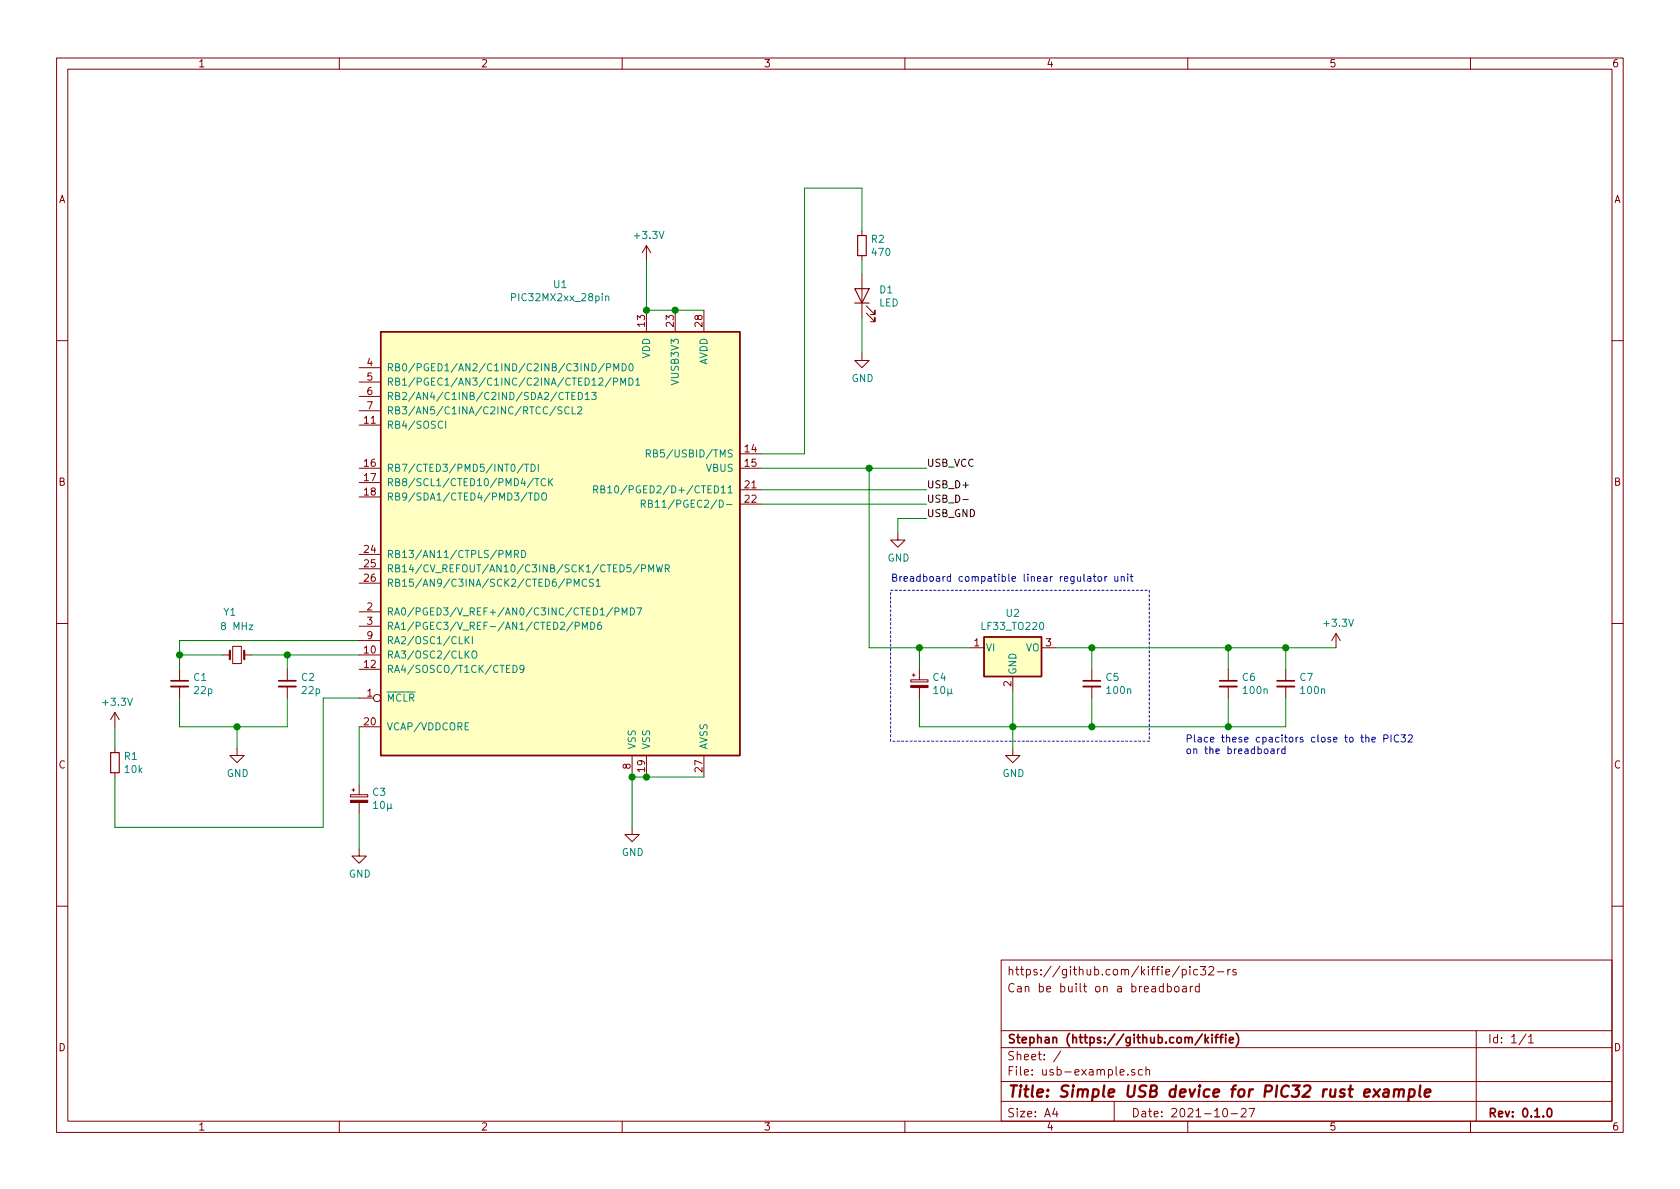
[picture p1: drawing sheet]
<svg xmlns="http://www.w3.org/2000/svg" width="297mm" height="210mm" viewBox="0 0 297 210" stroke-linecap="round" stroke-linejoin="round" font-family="sans-serif">
<g fill="none" stroke="#840000" stroke-width=".18">
<path d="M10 10.3h277v189.9h-277zM12 12.2h273v186.1h-273zM60 10.3v1.9M110 10.3v1.9M160 10.3v1.9M210 10.3v1.9M260 10.3v1.9M114.3 43.4l-.8 1.3M114.3 43.4v2.6M114.3 54.9v3.8M114.3 43.4l.8 1.3M119.4 54.9v3.8"/>
<path d="M124.5 54.9v3.8M152.4 40.9v.8M152.4 45.2v.8M152.4 48.5v7.6M153.2 55.4l1.5 1.5v-.8v.8h-.8M153.2 54.1l1.5 1.5v-.7v.7h-.8M10 60.2h2M63.5 65h3.8M63.5 67.6h3.8M63.5 70.1h3.8M63.5 72.6h3.8M63.5 75.2h3.8"/>
<path d="M152.4 62.5v1.2h1.3l-1.3 1.3-1.3-1.3h1.3M285 60.2h2M63.5 98h3.8M63.5 82.8h3.8M63.5 85.3h3.8M63.5 87.9h3.8M130.8 86.6h3.8M130.8 89.1h3.8M130.8 80.3h3.8M130.8 82.8h3.8M158.7 94.2v1.3h1.3l-1.3 1.3-1.2-1.3h1.2M10 110.3h2"/>
<path d="M31.7 118.4v2M39.4 115.8h1.2M41.1 114.3h1.6v3h-1.6zM43.2 115.8h1.2M50.8 118.4v2M63.5 115.8h3.8M63.5 108.2h3.8M63.5 110.7h3.8M63.5 113.3h3.8M63.5 118.4h3.8M63.5 100.6h3.8M63.5 103.1h3.8"/>
<path d="M161.3 119.4h.5M161.5 119.1v.5M162.6 118.4v1.8M171.4 114.5h2.6M179.1 119.6v2.6M184.1 114.5h2.6M193 118.4v2M217.2 118.4v2M227.3 118.4v2M236.2 112l-.7 1.3M236.2 112v2.5M236.2 112l.8 1.3"/>
<path d="M285 110.3h2M20.3 126v2.5M20.3 132.3v.8M20.3 136.6v.8M20.3 126l-.7 1.2M20.3 126l.8 1.2M31.7 121.4v2M41.9 132.3v1.3h1.3l-1.3 1.3-1.3-1.3h1.3M50.8 121.4v2M62.2 139.7h.5M62.5 139.4v.5M63.5 138.7v1.8"/>
<path d="M63.5 123.4h2.5M63.5 128.5h3.8M111.8 133.6v3.8M114.3 133.6v3.8M124.5 133.6v3.8M161 120.2h3.1v.4h-3.1zM162.6 121.6v1.8M179.1 132.3v1.3h1.2l-1.2 1.3-1.3-1.3h1.3M193 121.4v2M217.2 121.4v2M227.3 121.4v2M62 140.5h3v.4h-3z"/>
<path d="M63.5 150.1v1.3h1.3l-1.3 1.2-1.3-1.2h1.3M63.5 141.9v1.9M111.8 146.3v1.3h1.2l-1.2 1.2-1.3-1.2h1.3M10 160.2h2M177 169.8h108v28.5h-108zM205.7 174.5l-.4-.1-.3 .3 .1 .6h.6M205.7 173.9v1.5M206.4 174.5l.4-.1 .3 .3-.1 .6-.2 .1-.4-.1M206.4 173.9v1.5M207.7 174.5l.3-.1 .4 .1v.8l-.2 .1-.5-.1zM208.5 170.8l-1.2 2M209 171.5l.5-.1 .3 .3-.1 .6-.2 .1-.5-.1"/>
<path d="M209 171.4v1.5M209.1 174.5h.6l.1 .9M209.8 174.8h-.6a.29 .29 0 0 0-.2 .3 .29 .29 0 0 0 .2 .3l.6-.1M210.4 170.9v.2M210.4 171.4v1M210.5 174.4v1M210.9 174.4l-.4 .3M211.8 171.5l-.5-.1-.3 .3 .1 .6 .2 .1 .5-.1M212 174.5l-.4-.1-.3 .3 .2 .6h.5M212 173.9v1.5M212.2 170.9h1l-.5 .6 .4 .1v.7l-.2 .1-.7-.1M213.7 171.1l.3-.2h.3l.3 .4-.9 1.1h.9"/>
<path d="M215.2 171.9h1.2M217.1 171.4v1M217.5 171.4l-.4 .3M218.5 171.5l-.3-.1-.2 .2v.3l.5 .1v.3h-.5M285 160.2h2M60 198.3v1.9M110 198.3v1.9M160 198.3v1.9M177 194.8h108M177 191.3h108M177 185.3h108M177 182.3h108"/>
<path d="M186.5 195.9l-.4 1.1h1M186.8 196.5v1M187.6 185.8l-1.3 2M197 194.8v3.5M199.4 190v.1M200.6 189.2l-.3-.1-.2 .2v.3l.5 .1v.3h-.5M202 189.2l-.5-.1-.2 .3v.6l.2 .1 .5-.1M202.6 189.2l.2-.1 .4 .1 .1 .9M202.6 188.6v1.5M210 198.3v1.9M216.4 196.1l.3-.1a.94 .94 0 0 1 0 1.5 .8 .8 0 0 1-.6-.6 .8 .8 0 0 1 .3-.8zM217.7 196.9h1.1"/>
<path d="M219.5 196.2l.2-.2h.3l.3 .2v.2v.2l-.9 .9h.9M220.8 196h1l-.6 1.5M260 198.3v1.9M261 182.3v16M269.8 182.8l-1.2 2M270.3 183.4l.4-.5v1.5M270.3 184.4h.8"/>
<circle cx="66.7" cy="123.4" r=".63"/>
</g>
<g fill="none" stroke="#840000" stroke-width=".3">
<path d="M30.2 120.4h3.1M49.3 120.4h3M191.5 120.4h3.1M215.6 120.4h3.1M225.8 120.4h3.1M212.6 182.8l-1.3 2M213.1 182.9v1.5M213.2 183.9l.5 .5M213.7 183.4l-.6 .6M214.3 182.9v.2M214.3 183.4v1M214.8 183.4h.6"/>
<path d="M215.4 182.9l-.4 .3v1.2M215.6 183.4h.6M216.2 182.9l-.3 .3v1.2M216.7 182.9v.2M216.7 183.4v1M217.4 183.9l.7-.1-.1-.3-.4-.1-.2 .2v.7h.6M218.6 182.7a1.71 1.71 0 0 1 0 2.3M273.7 196.2l.3-.2a.94 .94 0 0 1 0 1.5l-.4-.3-.1-.6z"/>
</g>
<path d="M242.9 192.6l.9 1.3M244 192.6l-1.2 1.3M244.7 192.7h.8l-.1 1.2M245.5 193.1l-.6 .1a.4 .4 0 0 0-.4 .3 .4 .4 0 0 0 .3 .4l.6-.1M246.5 192.8a.52 .52 0 0 1 .9 .1l-.2 1M246.6 192.6l-.2 1.3M247.4 192.9l.3-.3 .5 .1-.1 1.2M249.2 192.7l.6-.1 .3 .2v.2l-.1 .8a.69 .69 0 0 1-.9 0M249.3 192.6l-.3 2M251.1 191.9l-.2 1.8 .3 .2M251.9 193.3l1-.2v-.4l-.6-.1-.3 .3-.1 .9 .2 .1 .6-.1" fill="none" stroke="#840000" stroke-width=".41"/>
<path d="M151.1 51h2.6l-1.3 2.6zM151.1 53.6h2.6M151.6 41.7h1.6v3.5h-1.6zM19.6 133.1h1.5v3.5h-1.5z" fill="none" stroke="#840000" stroke-width=".2"/>
<path d="M40.6 115.1v1.5M43.2 115.1v1.5" fill="none" stroke="#840000" stroke-width=".38"/>
<path d="M30.2 121.4h3.1M49.3 121.4h3M191.5 121.4h3.1M215.6 121.4h3.1M225.8 121.4h3.1" fill="none" stroke="#840000" stroke-width=".33"/>
<g fill="#840000" stroke="#840000" stroke-width=".18">
<path d="M62 141.5h3v.4h-3z"/>
<path d="M161 121.2h3.1v.4h-3.1z"/>
</g>
<g fill="#ffffc2" stroke="#ffffc2" stroke-width=".18">
<path d="M174 112.6h10.1v7h-10.1z"/>
<path d="M67.3 58.7h63.5v74.9h-63.5z"/>
</g>
<path d="M67.3 58.7h63.5v74.9h-63.5zM174 112.6h10.1v7h-10.1z" fill="none" stroke="#840000" stroke-width=".25"/>
<g fill="none" stroke="#008484" stroke-width=".18">
<path d="M90.4 52.6l.7-.1v-.5l-.7-.1v1.3M107.1 52.5l.2-.2 .3 .1v.8M78.3 74.6a.51 .51 0 0 0-.7 0 .51 .51 0 0 0-.1 .6 .46 .46 0 0 0 .2 .5 .46 .46 0 0 0 .6-.1M78.8 74.5v1.2M98.3 71.9l-1.1 1.6M99.4 72l-.5-.1-.2 .2v.3l.5 .3 .2 .3-.3 .2-.5-.1M99.9 69.4h.8M100.3 69.4v1.3M100.6 72.1a.51 .51 0 0 0-.6 0 .51 .51 0 0 0-.2 .6 .46 .46 0 0 0 .3 .5 .46 .46 0 0 0 .5-.1M101.1 70h.4M101.2 71.9v1.3h.6M101.7 69.4h-.6v1.3h.6"/>
<path d="M102.1 72.1l.5-.2 .3 .4-.8 .9h.8M102.3 69.4a.64 .64 0 0 1 .7 .6 .64 .64 0 0 1-.7 .7zM103.5 69.7l.3-.3v1.3M103.5 70.7h.7M104.6 69.4h.8l-.4 .5 .3 .1 .1 .4-.2 .3-.6-.2M106.9 64.3l-1.1 1.6M107.3 65l.6-.1v-.5l-.1-.1h-.5v1.3M108.1 66.8l-1.1 1.6M108.5 67.5h.6l.1-.2-.1-.3-.1-.2h-.5v1.3M108.5 65.6v-1.3l.5 .9 .4-.9v1.3M109.8 68.1v-1.3l.4 1 .4-1v1.3M110 64.3a.64 .64 0 0 1 .7 .6 .64 .64 0 0 1-.7 .7z"/>
<path d="M111.2 66.8a.64 .64 0 0 1 .7 .7 .64 .64 0 0 1-.7 .6zM111.4 64.4l.1-.1a.67 .67 0 0 1 .5 .6 .67 .67 0 0 1-.5 .7 .83 .83 0 0 1-.1-1.2zM112.4 67.2l.4-.4v1.3M112.4 68.1h.7M89.5 98.6v-1.3l.4 .9 .4-.9v1.3M91 98l.6-.1v-.4l-.2-.2h-.4v1.3M91.3 98l.4 .6M92.2 97.3a.64 .64 0 0 1 .7 .7 .64 .64 0 0 1-.7 .6zM92.5 82l-1.1 1.7M92.8 82.1h.7M93.1 82.1v1.3M93.4 87.2h.8"/>
<path d="M93.8 87.2v1.2M93.9 82.1a.64 .64 0 0 1 .7 .6 .64 .64 0 0 1-.7 .7zM94.3 84.6l-1.1 1.6M94.6 87.2a.64 .64 0 0 1 .7 .6 .64 .64 0 0 1-.7 .6zM94.6 84.6h.7M94.9 84.6v1.3M95.2 82.1v1.3M95.8 87.3a.45 .45 0 0 1 .8 0 .92 .92 0 0 1-.3 1.1h-.3a1.07 1.07 0 0 1-.2-1.1zM96.4 84.8a.6 .6 0 0 0-.8 .4 .6 .6 0 0 0 .6 .7l.2-.1M97 84.6v1.3M97.2 85.2l.5 .7M97.7 84.6l-.7 .8"/>
<path d="M105 86.6l.6-.1v-.5l-.1-.1h-.5v1.3M105.3 86.6l.4 .6M106.2 86.5h.6l.1-.2-.1-.3-.6-.1v1.3h.5l.2-.2 .1-.3-.3-.2M107.4 86.3l.4-.4v1.3M107.4 87.2h.8M113 99.8l-1.1 1.6M113.4 89.1l.6-.1v-.4l-.1-.2h-.5v1.3M113.7 89.1l.4 .6M114.3 80.2l.7-.1v-.4l-.7-.2v1.3M114.6 80.2l.4 .6M114.7 89h.5l.1-.2-.1-.2-.5-.2v1.3h.4l.2-.1 .1-.3-.3-.3M115.5 80.2l.6-.1 .1-.2v-.2l-.7-.2v1.3h.5l.2-.1 .1-.3-.3-.2"/>
<path d="M115.8 88.8l.4-.4v1.3M115.8 89.7h.8M116.1 99.9l.3 1.2 .2-.9 .2 .9 .3-1.2M82.2 112.6v1.2M82.4 113.1l.6 .7M82.4 115.7l.6 .7M83 112.6l-.8 .7M83 115.1l-.8 .7M83.5 115.3l.2-.2a.45 .45 0 0 1 .6 .4v.4l-.2 .4h-.5a.92 .92 0 0 1-.1-1zM83.5 112.6v1.2M90.7 117.6a.64 .64 0 0 1 .7 .7 .64 .64 0 0 1-.7 .6zM92.6 118.2l-.2 .2h-.4l-.1-.2 .1-.4 .2-.2h.2l.2 .3a.97 .97 0 0 1-.2 1h-.4"/>
<path d="M100.3 103.1l.6-.1 .1-.2-.1-.3-.2-.1h-.4v1.3M101.3 110l-1.1 1.6M101.5 103.7v-1.3l.5 .9 .4-.9v1.3M101.7 110.7l.7-.1v-.4l-.7-.2v1.3M103 111.3v-1.3l.4 .9 .4-.9v1.3M103.7 102.5a.6 .6 0 0 0-.8 .4 .6 .6 0 0 0 .6 .8l.2-.1M104.4 110a.64 .64 0 0 1 .8 .7 .64 .64 0 0 1-.8 .6zM104.9 102.5l-.5-.1-.2 .1v.4l.6 .2 .1 .3-.2 .3-.5-.1M105.4 102.8l.4-.4v1.3M105.4 103.7h.7M106.2 110l-.3 .1a.81 .81 0 0 0 0 1.2l.3-.1 .2-.4-.3-.3h-.2l-.3 .3M108.3 107.4l-1.1 1.7"/>
<path d="M108.7 108.1l.7-.1v-.4l-.2-.1h-.5v1.3M110 108.8v-1.3l.4 .9 .4-.9v1.3M111.5 107.5a.64 .64 0 0 1 .7 .6 .64 .64 0 0 1-.7 .7zM112.6 107.5h.8l-.5 1.3M113.4 100.5l.7-.1v-.4l-.7-.1v1.2M114.7 101.1v-1.2l.4 .9 .5-.9v1.2M117.6 100.5l.7-.1v-.4l-.2-.1h-.5v1.2M117.9 100.5l.4 .6"/>
</g>
<path d="M157.5 104.4h45.7M203.2 104.4v26.7M157.5 131.1v-26.7M203.2 131.1h-45.7" fill="none" stroke="#0000c2" stroke-width=".18" stroke-dasharray=".4 .4"/>
<g fill="none" stroke="#008400" stroke-width=".18">
<path d="M114.3 46v8.9h10.2M152.4 40.9v-7.6h-10.2v47h-7.6M152.4 46v2.5M152.4 56.1v6.4M134.6 89.1h29.2M134.6 86.6h29.2M134.6 82.8h29.2M153.7 82.8v31.7h17.7M163.8 91.7h-5.1v2.5M31.7 115.8h7.7M44.4 115.8h19.1M50.8 115.8v2.6"/>
<path d="M63.5 113.3h-31.8v5.1M162.6 114.5v3.9M186.7 114.5h49.5M193 114.5v3.9M217.2 114.5v3.9M227.3 114.5v3.9M20.3 128.5v3.8M31.7 123.4v5.1h19.1v-5.1M41.9 128.5v3.8M63.5 123.4h-6.4v22.9h-36.8v-8.9M63.5 128.5v10.2M124.5 137.4h-12.7v8.9"/>
<path d="M162.6 123.4v5.1h64.7v-5.1M179.1 122.2v10.1M193 123.4v5.1M217.2 123.4v5.1M63.5 143.8v6.3"/>
</g>
<path d="M170.3 88.3h.9" fill="none" stroke="#000" stroke-width=".18"/>
<g fill="none" stroke="#0000c2" stroke-width=".18">
<path d="M192.3 102h.5l.1 .8M192.9 102.3h-.5l-.1 .2 .1 .3 .5-.1M193.3 101.9h.5M193.5 101.5v1.1l.3 .2M194.2 102.1l.2-.2 .3 .2 .1 .5-.1 .1-.3 .1-.2-.1zM195.4 101.9v.9M195.7 101.9l-.2 .1-.1 .2M197.1 101.9l.1 .8 .3 .1 .1-.1M197.6 101.9v.9M198.2 102.1l.2-.2 .3 .1 .1 .8M198.2 101.9v.9M199.4 101.5v.1"/>
<path d="M199.4 101.9v.9M199.8 101.9h.5M200 101.5v1.1l.3 .2M224.7 132.5h.5l.1 .8M225.3 132.7l-.4 .1-.2 .2v.2h.6M225.9 132.4v.9M226.2 132.4l-.3 .3M227.2 132.5l-.4-.1-.2 .3 .1 .5h.5M227.2 132v1.3M241.5 130.5l.2-.1h.3v.8M242.6 130.8l.6-.1-.1-.3h-.4l-.1 .2v.6h.5M244.7 130.6l.7-.1v-.4l-.2-.2h-.5v1.3"/>
<path d="M245.9 129.9v1.3M247.3 130.1a.6 .6 0 0 0-.9 .4 .6 .6 0 0 0 .6 .7l.3-.1M247.7 129.9h.8l-.4 .5 .3 .2v.5l-.1 .1-.6-.1M249 130.1l.5-.2 .2 .4v.2l-.8 .7h.8"/>
</g>
<g fill="#008400" stroke="#008400" stroke-width=".25">
<circle cx="179.1" cy="128.5" r=".51"/>
<circle cx="193" cy="128.5" r=".51"/>
<circle cx="162.6" cy="114.5" r=".51"/>
<circle cx="153.7" cy="82.8" r=".51"/>
<circle cx="114.3" cy="54.9" r=".51"/>
<circle cx="31.8" cy="115.8" r=".51"/>
<circle cx="119.4" cy="54.9" r=".51"/>
<circle cx="50.8" cy="115.8" r=".51"/>
<circle cx="41.9" cy="128.5" r=".51"/>
<circle cx="111.8" cy="137.4" r=".51"/>
<circle cx="227.3" cy="114.5" r=".51"/>
<circle cx="193" cy="114.5" r=".51"/>
<circle cx="114.3" cy="137.4" r=".51"/>
<circle cx="217.2" cy="114.5" r=".51"/>
<circle cx="217.2" cy="128.5" r=".51"/>
</g>
<text font-size="2.8" fill="#840000" x="178" y="194.1">Title: Simple USB device for PIC32 rust example</text>
<g font-size="2.1" fill="#840000">
<text x="178" y="172.5">https://github.com/kiffie/pic32-rs</text>
<text x="178" y="175.5">Can be built on a breadboard</text>
<text x="178" y="184.5">Stephan (https://github.com/kiffie)</text>
<text x="263" y="184.5">Id: 1/1</text>
<text x="178" y="190.2">File: usb-example.sch</text>
<text x="178" y="187.5">Sheet: /</text>
<text x="178" y="197.6">Size: A4</text>
<text x="200" y="197.6">Date: 2021-10-27</text>
<text x="263" y="197.6">Rev: 0.1.0</text>
</g>
<g font-size="1.8" fill="#840000">
<text x="35" y="11.9">1</text>
<text x="85" y="11.9">2</text>
<text x="135" y="11.9">3</text>
<text x="185" y="11.9">4</text>
<text x="235" y="11.9">5</text>
<text x="285" y="11.9">6</text>
<text x="10.4" y="35.9">A</text>
<text x="285.4" y="35.9">A</text>
<text x="114" y="57.7" transform="rotate(-90 114 57.7)">13</text>
<text x="119.1" y="57.7" transform="rotate(-90 119.1 57.7)">23</text>
<text x="124.2" y="57.7" transform="rotate(-90 124.2 57.7)">28</text>
<text x="64.9" y="64.8">4</text>
<text x="64.9" y="67.3">5</text>
<text x="64.9" y="69.8">6</text>
<text x="64.4" y="74.9">11</text>
<text x="64.9" y="72.4">7</text>
<text x="64.4" y="82.5">16</text>
<text x="131.7" y="80">14</text>
<text x="131.7" y="82.5">15</text>
<text x="10.4" y="85.9">B</text>
<text x="64.4" y="85.1">17</text>
<text x="64.4" y="87.6">18</text>
<text x="131.7" y="86.4">21</text>
<text x="131.7" y="88.9">22</text>
<text x="285.4" y="85.9">B</text>
<text x="64.4" y="97.8">24</text>
<text x="64.4" y="100.3">25</text>
<text x="64.4" y="102.9">26</text>
<text x="64.9" y="107.9">2</text>
<text x="64.9" y="110.5">3</text>
<text x="64.9" y="113">9</text>
<text x="64.4" y="115.6">10</text>
<text x="64.4" y="118.1">12</text>
<text x="172.2" y="114.3">1</text>
<text x="184.9" y="114.3">3</text>
<text x="64.9" y="123.2">1</text>
<text x="178.8" y="121.4" transform="rotate(-90 178.8 121.4)">2</text>
<text x="64.4" y="128.3">20</text>
<text x="10.4" y="135.9">C</text>
<text x="111.5" y="136" transform="rotate(-90 111.5 136)">8</text>
<text x="114" y="136.5" transform="rotate(-90 114 136.5)">19</text>
<text x="124.2" y="136.5" transform="rotate(-90 124.2 136.5)">27</text>
<text x="285.4" y="135.9">C</text>
<text x="10.4" y="185.9">D</text>
<text x="285.4" y="185.9">D</text>
<text x="35" y="199.9">1</text>
<text x="85" y="199.9">2</text>
<text x="135" y="199.9">3</text>
<text x="185" y="199.9">4</text>
<text x="235" y="199.9">5</text>
<text x="285" y="199.9">6</text>
</g>
<g font-size="1.8" fill="#008484">
<text x="112.3" y="42.3">+3.3V</text>
<text x="154.1" y="42.9">R2</text>
<text x="154.3" y="45.3">470</text>
<text x="91" y="53.3">PIC32MX2xx_28pin</text>
<text x="97.9" y="50.9">U1</text>
<text x="155.6" y="51.9">D1</text>
<text x="155.4" y="54.2">LED</text>
<text x="68.3" y="65.7">RB0/PGED1/AN2/C1IND/C2INB/C3IND/PMD0</text>
<text x="114.9" y="63.4" transform="rotate(-90 114.9 63.4)">VDD</text>
<text x="125.1" y="64.7" transform="rotate(-90 125.1 64.7)">AVDD</text>
<text x="68.3" y="68.2">RB1/PGEC1/AN3/C1INC/C2INA/CTED12/PMD1</text>
<text x="68.3" y="70.7">RB2/AN4/C1INB/C2IND/SDA2/CTED13</text>
<text x="120" y="67.7" transform="rotate(-90 120 67.7)">VUSB3V3</text>
<text x="150.6" y="67.6">GND</text>
<text x="68.3" y="73.3">RB3/AN5/C1INA/C2INC/RTCC/SCL2</text>
<text x="68.3" y="75.8">RB4/SOSCI</text>
<text x="68.3" y="83.4">RB7/CTED3/PMD5/INT0/TDI</text>
<text x="116" y="80.9">RB5/USBID/TMS</text>
<text x="124.9" y="83.4">VBUS</text>
<text x="68.3" y="86">RB8/SCL1/CTED10/PMD4/TCK</text>
<text x="68.3" y="88.5">RB9/SDA1/CTED4/PMD3/TDO</text>
<text x="108.7" y="87.2">RB10/PGED2/D+/CTED11</text>
<text x="116.4" y="89.8">RB11/PGEC2/D-</text>
<text x="68.3" y="98.7">RB13/AN11/CTPLS/PMRD</text>
<text x="68.3" y="101.2">RB14/CV_REFOUT/AN10/C3INB/SCK1/CTED5/PMWR</text>
<text x="156.9" y="99.3">GND</text>
<text x="68.3" y="103.8">RB15/AN9/C3INA/SCK2/CTED6/PMCS1</text>
<text x="39.4" y="111.4">8 MHz</text>
<text x="39.6" y="108.9">Y1</text>
<text x="68.3" y="108.8">RA0/PGED3/V_REF+/AN0/C3INC/CTED1/PMD7</text>
<text x="68.3" y="111.4">RA1/PGEC3/V_REF-/AN1/CTED2/PMD6</text>
<text x="68.3" y="113.9">RA2/OSC1/CLKI</text>
<text x="173.8" y="111.4">LF33_TO220</text>
<text x="178" y="109.1">U2</text>
<text x="234.3" y="110.8">+3.3V</text>
<text x="68.3" y="116.5">RA3/OSC2/CLKO</text>
<text x="68.3" y="119">RA4/SOSCO/T1CK/CTED9</text>
<text x="174.2" y="115.2">VI</text>
<text x="179.7" y="119.4" transform="rotate(-90 179.7 119.4)">GND</text>
<text x="181.3" y="115.2">VO</text>
<text x="18.4" y="124.8">+3.3V</text>
<text x="34.3" y="120.4">C1</text>
<text x="34.4" y="122.7">22p</text>
<text x="53.3" y="120.4">C2</text>
<text x="53.5" y="122.7">22p</text>
<text x="68.3" y="124.1">MCLR</text>
<text x="165" y="120.4">C4</text>
<text x="165.2" y="122.7">10µ</text>
<text x="195.6" y="120.4">C5</text>
<text x="195.8" y="122.7">100n</text>
<text x="219.7" y="120.4">C6</text>
<text x="220" y="122.7">100n</text>
<text x="229.9" y="120.4">C7</text>
<text x="230.1" y="122.7">100n</text>
<text x="68.3" y="129.2">VCAP/VDDCORE</text>
<text x="22" y="134.4">R1</text>
<text x="22.1" y="136.7">10k</text>
<text x="40.1" y="137.4">GND</text>
<text x="112.4" y="132.6" transform="rotate(-90 112.4 132.6)">VSS</text>
<text x="114.9" y="132.6" transform="rotate(-90 114.9 132.6)">VSS</text>
<text x="125.1" y="132.6" transform="rotate(-90 125.1 132.6)">AVSS</text>
<text x="177.2" y="137.4">GND</text>
<text x="65.9" y="140.7">C3</text>
<text x="66.2" y="143">10µ</text>
<text x="61.7" y="155.2">GND</text>
<text x="109.9" y="151.4">GND</text>
</g>
<g font-size="1.8">
<text x="163.8" y="82.5">USB_VCC</text>
<text x="163.8" y="86.4">USB_D+</text>
<text x="163.8" y="88.9">USB_D-</text>
<text x="163.8" y="91.4">USB_GND</text>
</g>
<g font-size="1.8" fill="#0000c2">
<text x="157.5" y="102.9">Breadboard compatible linear regulator unit</text>
<text x="209.5" y="131.3">Place these cpacitors close to the PIC32</text>
<text x="209.5" y="133.3">on the breadboard</text>
</g>
</svg>
